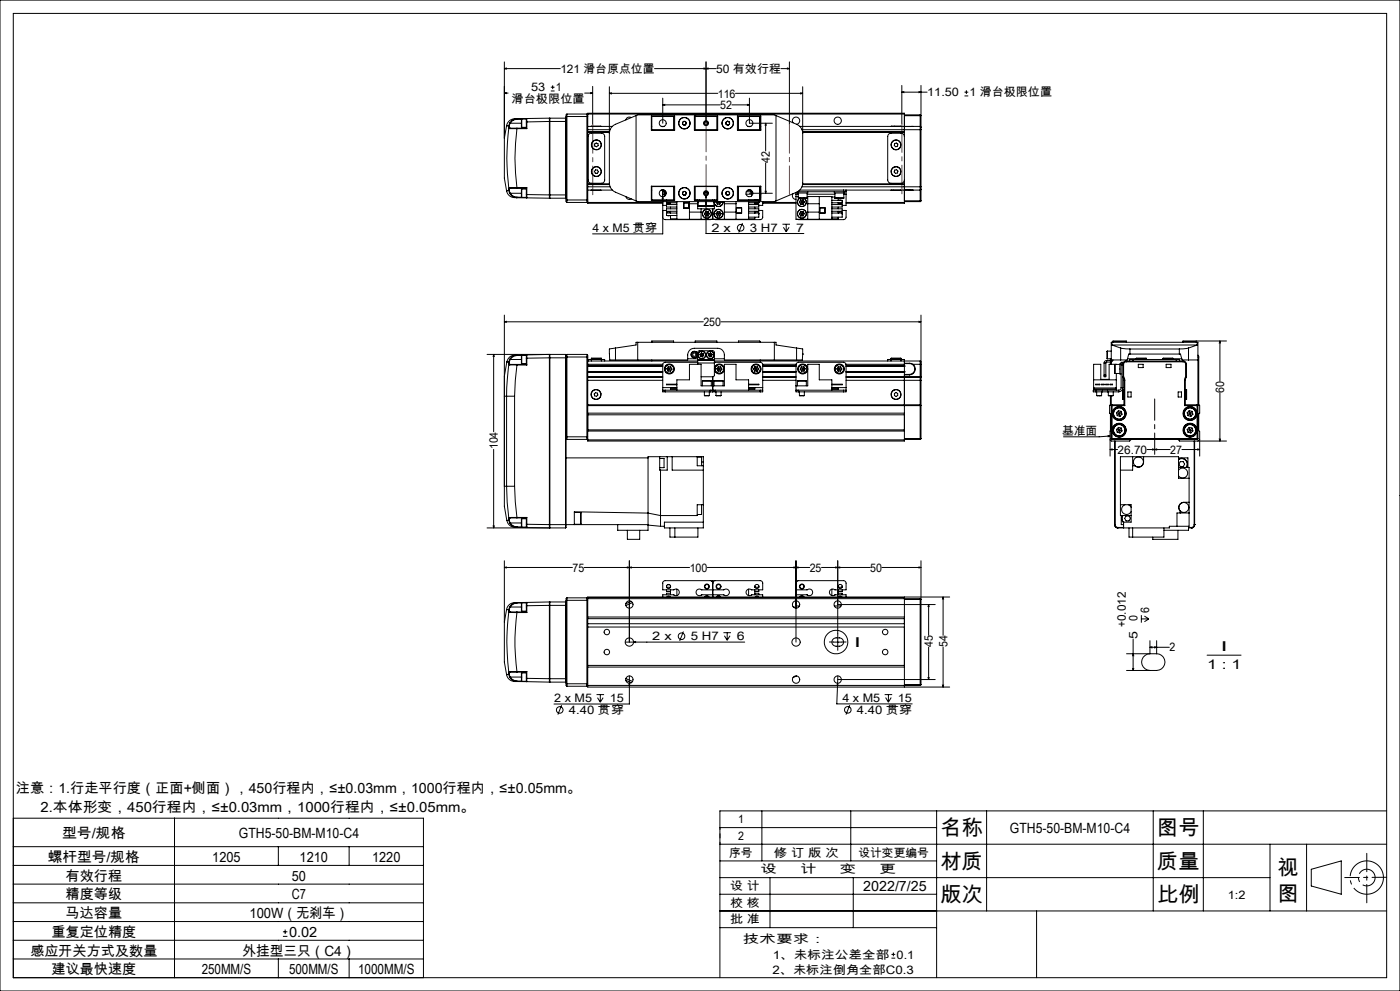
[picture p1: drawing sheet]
<svg xmlns="http://www.w3.org/2000/svg" width="420mm" height="297mm" viewBox="0 0 420 297" stroke-linecap="round" stroke-linejoin="round" font-family="sans-serif">
<g fill="none" stroke="#000" stroke-width=".3">
<path d="M0 0h420v297h-420zM4 4h412v289h-412zM151.3 18.6v22.8M211.8 18.6v18.3M236.8 18.6v18.8M151.3 20.6l.6-.2v.3zM151.3 27.9l.6-.1v.2zM151.3 20.6h16.8M151.3 27.9h1.1M152 37.7h.1M152 37.7l.6 .1M152 37.7l-.7 3.7"/>
<path d="M152.6 38.3a69.6 69.6 0 0 0 0 18.2M152.6 38.3l.3 .3M152.6 37.8v.5M152.8 37.7v.5M152.8 37.7l-.2 .1M152.8 38.2l.3 .2M152.8 38.2l-.2 .1M152.9 38.6h2.2M152.9 36.9l-.3 .9M152.9 36.9h.2M153.1 38.4h2M153.1 38.4l-.2 .2"/>
<path d="M153.1 36.9l-.3 .8M153.1 36.9h3.3M155.1 35.6a2.65 2.65 0 0 0-3.1 2.1M155.1 38.6a65.7 65.7 0 0 0 0 17.7M155.1 38.4v.2M155.1 35.6a2.54 2.54 0 0 0-2.2 1.3M155.1 35.6v.1M155.1 35.7l-1.5 .6-.5 .6M155.1 38.6h2.9M155.1 38.4h2.8M155.1 35.7h1.3M156.5 35.7v2.5"/>
<path d="M156.5 35.7h1.4M156.5 38.2h1.4M157.9 36.5h.1M157.9 35.7v.8M157.9 38.4l.1 .2M157.9 36.5v1.9M158 35.5v1M158 35.5l6.8-.1v1M158 35.5l-.1 .2M158 36.5v2.1M158 35.5l-2.9 .1M164.8 36.4v22"/>
<path d="M164.8 36.4l-6.8 .1M164.8 36.4h5M165 35.4v24M165 35.4l-.2 .2M165 35.4h4.7M165.2 27.3h1.2M165.2 26.1h1.2M165.8 25.6v1.1M169.7 35.4v24M169.7 35.4l.1 .2M169.8 34.9v1.5M169.8 36.4v22"/>
<path d="M169.8 34.9h6.5M170.1 34.2l-.3 .2v.5M170.1 34.2v26.5M170.1 34.2h6M175.4 27.9h2.4M176.1 34.2v26.5M176.1 34.2l.2 .2M176.3 34.2v-.3h95v.3M176.3 34.4v.5M176.3 34.2v.2M176.3 34.9v25M176.3 37.9h7.4"/>
<path d="M176.3 38.9h6.7M176.3 39.6h6.5M176.3 39.7h6.5M176.3 34.2h95M176.3 39.5h6.5M177.2 27.8l.6 .1-.6 .1zM177.3 37.9h3M177.8 25.9v11.5M182.8 28l.6-.2v.3zM182.8 26v28.8a3 3 0 0 0 1.8 2.8l6.2 2.6M182.8 28h32.5M189.4 35.2l-.4-.1a1.04 1.04 0 0 0-1.3 .8"/>
<path d="M190.8 34.6l-6.7 2.9a2.94 2.94 0 0 0-1.3 2.5M190.8 34.6v25.6M190.8 34.6l.5-.2h41l.5 .2M195.4 34.8h7v4.2h-7zM195.4 37.9h.1M195.4 38.9h.1M195.5 38.9h6.9M196.4 20.6h18.4M198.4 37.9h.8M198.8 31.4l.6-.1v.3zM198.8 29.4v7.5M198.8 31.4h17.2"/>
<path d="M202.1 34.9v4M202.4 34.9h-6.9v4.1M204.8 36.9l.2 .5M205 37.4h.6M205 36.4l-.2 .5M205 36.4h.6M205.6 36.4l.3 .5M205.9 36.9l-.3 .5M208.3 34.8h7v4.2h-7zM208.3 34.9h7M208.3 38.9h7M208.6 34.9v4"/>
<path d="M208.7 34.8l.1 .1M211.2 20.4l.6 .2-.6 .1zM211.8 20.6l.6-.2v.3zM215.1 34.9v4M217.8 36.7l.1 .6M217.9 37.3l.5 .2M218.2 36.3l.6 .2M218.2 36.3l-.4 .4M218.8 36.5l.1 .6M218.9 37.1l-.5 .4M219.6 31.4h5.2M220.6 28h20.2"/>
<path d="M221.2 34.9h6.9v4.1M221.2 34.8h7v4.2h-7zM221.2 38.9h6.9M221.5 34.9v4M224.2 31.3l.6 .1-.6 .2zM224.4 37.9h.8M224.8 29.4v7.5h6.9M227.9 34.9v4M228.1 37.9h.1M228.1 38.9h.1M229.7 36.9l.2 .6h-.3zM229.7 36.9v8.4"/>
<path d="M232.8 34.6l6.2 2.6a2.94 2.94 0 0 1 1.8 2.8M232.8 34.6v25.6M234.3 20.6h2.5M236.2 20.4l.6 .2-.6 .1zM237.9 36.8a1.09 1.09 0 0 1 .4-1.6 1.09 1.09 0 0 1 1.6 .6 1.09 1.09 0 0 1-.9 1.4M239.9 37.9h32.9M240.2 27.8l.6 .2-.6 .1zM240.6 38.9h35.4M240.8 39.6h30.5M240.8 39.5h30.5M240.8 26v28.8a3 3 0 0 1-1.8 2.8l-6.2 2.6M240.8 39.7h30.5"/>
<path d="M267.3 37.9h3M270.5 27.6l.6-.1v.3zM270.5 27.6h7.6M270.5 25.6v11.5M271.3 34.2v4.7M271.3 38.9v17.1M271.3 34.4h4.7M271.3 34.7h4.7M272.8 37.9h-1.5v1M272.8 37.9h1.1M272.8 37.9h.1M273.9 37.9h-1.1"/>
<path d="M273.9 37.9h2.1M275.7 27.5l.6 .1-.6 .2zM276 37.9v1M276 37.9l.3 .2M276 38.9h.3M276 34.4l.3 .2-.3 .1M276 34.4v.3M276 34.7v3.2M276 38.9v17.1M276.3 38.1v.8M276.3 38.9v17.1M276.3 25.6v12.5"/>
<path d="M289.3 28.7h1.2M289.3 27.6h1.2M289.9 27.1v1.1M151.3 41.4v12l.7 3.8M152 57.2a2.65 2.65 0 0 0 3.1 2.1M152 57.2h.1M152.6 56.5l.2 .2M152.6 56.5v.5M152.6 57l.2 .1M152.6 57l.3 1M152.6 57l-.6 .2M152.8 57.1l.3 .8"/>
<path d="M152.8 56.7v.4M152.9 56.3l-.3 .2M152.9 56.3l.2 .1M152.9 58a2.56 2.56 0 0 0 2.2 1.3M153.1 56.4h2M153.1 56.4l-.3 .3M153.1 57.9l-.2 .1M153.1 57.9l.5 .7 1.5 .5M153.1 57.9h3.3M155.1 56.3h-2.2M155.1 56.3v.1M155.1 59.1v.2"/>
<path d="M155.1 56.3h2.9M155.1 56.4h2.8M155.1 59.3h2.9M155.1 59.1h1.3M156.5 56.7v2.5M156.5 56.7h1.4M156.5 59.2h1.4M157.9 58.3h.1M157.9 58.3v.9M157.9 59.2l.1 .1M157.9 59.2h.1M157.9 56.4v1.9"/>
<path d="M158 58.3v1M158 56.3l-.1 .1M158 56.3v2M158 58.3l6.8 .1M164.8 58.4v1l-6.8-.1M164.8 58.4h5M164.8 59.3l.2 .1M165 59.4h4.7M169.8 58.4v1.5M169.8 59.9v.5l.3 .3M169.8 59.3l-.1 .1M169.8 59.9h6.5"/>
<path d="M176.3 59.9v.5M176.3 57h7.4M176.3 56h6.7M176.3 55.2h6.5M176.3 55.3h6.5M176.7 40.2l.5-.3h3.2a.96 .96 0 0 1 1 1v13a.96 .96 0 0 1-1 1h-3a.96 .96 0 0 1-1-1v-13.2zM177.3 57h3M178.4 43.2l.5-.3 .5 .2 .1 .5-.5 .4-.6-.2zM178.7 50.9l.5 .1 .3 .5-.4 .5-.5-.1-.3-.5zM187.7 58.9a1.1 1.1 0 0 0 1.7 .7M195.4 55.8h7v4.2h-7zM195.4 57h.1"/>
<path d="M195.4 56h.1M195.5 55.8v4.1h6.9M195.5 55.9h6.9M198.4 57h.8M198.8 59l.2 .6h-.4zM198.8 56.9v13.2h-21M199.3 57.5v.4h.5M199.5 57.9v.8M199.6 57.5h-.8v.7h.7M199.6 57.2v.3M199.6 57.5h.2M200 59.9v.1"/>
<path d="M202.1 55.9v4M204.8 58l.2 .4M205 57.4l-.2 .6M205 58.4h.6M205.6 57.4l.3 .5M205.6 57.4h-.6M205.9 57.9l-.3 .5M208.3 55.8h7v4.2h-7zM208.3 59.9h7M208.3 55.9h7M208.6 55.9v4M208.8 59.9l-.1 .1"/>
<path d="M209.3 59.9v.1M209.8 59.9v.1M211.3 57.9h1M211.6 57.5h.4M211.8 58.7l.1 .6h-.2zM211.8 57.2v12.8h29.4M213.8 59.9v.1M214.3 59.9h.1M215.1 55.9v4M217.7 58.1l.5 .4M217.9 57.5l-.2 .6M218.5 57.4l.4 .4"/>
<path d="M218.5 57.4l-.6 .1M218.7 58.3l-.5 .2M218.9 57.8l-.2 .5M221.2 55.8h7v4.2h-7zM221.2 55.9h6.9M221.5 55.9v4M223.8 58.2h1.7M223.9 57.5h1.9M224.4 57h.8M224.5 58.9h.1M224.6 59.9v.1M224.8 57.9h6.9"/>
<path d="M225.3 57.5v.4h.5M225.5 57.9v.8M226.4 59.9v.1M227.9 55.9v4M228.1 59.4h.1M228.1 57.5h.1M228.1 57h.1M228.1 59.3h.1M228.1 55.8v4.1h-6.9M228.1 57.9h.1M228.1 56h.1M228.2 59.3l-.1 .1"/>
<path d="M228.2 57.9v1.4M228.2 58.2h.1M229.6 57.3h.3l-.2 .6zM229.7 48.8v9.1M237.9 58.1l-.1 .1a1.07 1.07 0 0 0 1 1.6M238.8 57.7v.5M238.8 58.2v7.5h10.8v-6.8h-7.5M238.8 58.9h.7M238.8 58.2h.7M239.3 57.5h.3M239.3 57.5v.4h3v-.4M239.5 59.3h2.6"/>
<path d="M239.5 57.9v1.4M239.6 57.3v.2M239.6 57.5h13.4M239.9 57h13.1M240 59.4l-.6 .4-.2 .8M240.1 59.4l-.6 .5-.2 .7M240.2 59.9l-.4 .7M240.2 59.9l.7 1.3M240.6 56h35.4M240.8 55.2h30.5M240.8 55.3h30.5M240.9 59.9h-.7"/>
<path d="M240.9 59.9l.4 .7M240.9 59.9l-.7 1.3M241.1 59.4a1.3 1.3 0 0 1 .2 2.3 1.3 1.3 0 0 1-2-1.1M241.2 59.4a1.35 1.35 0 0 1 .1 2.3 1.35 1.35 0 0 1-2.1-1.1M242.1 57.9v1.4M242.1 58.2h8.4M242.3 58.9v6.8M245.8 58.9v6.8M249.6 59.1h.9M250.3 57.5v.4h3v-.4M250.5 59.3v.1M250.5 59.3h2.7"/>
<path d="M250.5 57.9v1.4M250.5 59.4h.1M251.5 59.4v.6M253 57.5h.8M253 57h.8M253 57v.5M253.2 59.3l-2.7 .1M253.2 57.9v1.4M253.2 58.2h.6M253.8 57h19M253.8 57.5v.7M253.8 57v.5"/>
<path d="M253.8 58.2v3.4h-1.1M267.3 57h3M268.4 43.1l.5-.2 .4 .3v.6l-.6 .2-.4-.4zM268.4 51l.6-.1 .4 .4-.2 .6-.6 .1-.3-.5zM271.3 56v.9h1.5M271.3 40.9a1.02 1.02 0 0 0-1-1h-3a.96 .96 0 0 0-1 1v13a.96 .96 0 0 0 1 1h3a1.02 1.02 0 0 0 1-1M271.3 56v4.7M272.8 56.9l1.1 .1M272.8 57h1.1M272.8 56.9v.1M273.9 57h2.1M276 56h.3"/>
<path d="M276 56v1M276 57v3.2M276.3 56v.7M276.3 56.7l-.3 .3M276.3 56.7v3.5M170.1 60.7h6M176.3 60.7v.2h22.5M176.3 60.4v.3M176.3 60.7h22.5M176.3 60.4l-.2 .3M190.8 60.2l.5 .2h41l.5-.2M198.8 65.1l.2 .5 .6 .2 13.8-.1"/>
<path d="M198.8 61.6h1.2M198.8 63.1h1.2M200 60.7h.1M200 60.4v.4h3.1M200 60.8a.61 .61 0 0 0 .6 .4 .61 .61 0 0 0 .6-.4v.5M200.1 60.9h1M200.2 64.6h.7M201.2 63.3v.5a.63 .63 0 0 0-.6-.3 .63 .63 0 0 0-.6 .3M201.2 62.1v.5M201.2 64.6v1h1.9M203.1 60.4v5.3h21.5v-5.3M203.1 61.3h-3.1v.8h3.1"/>
<path d="M203.1 62.6h-3.1v.7h3.1M203.1 63.8h-3.1v.8h3.1M205.1 60.8h1.6v1.6h-1.6zM205.2 60.8h1.5v1.5h-1.5zM206.8 60.4v5.3M206.8 61.1h2.5M206.8 63.6h3.5M209.3 60.4v.3M209.3 61.8v.8h5v-.8M209.3 60.7v1.1M209.3 61.8h5M209.3 60.7h.1"/>
<path d="M209.4 61.6h2.3M209.4 60.4v1.2M210.3 62.6v3.1M211.3 64.1l.4 .6M211.3 64.1h1.5M211.7 60.4v1.2M211.7 63.4h.7M211.7 63.4l-.4 .7M211.7 64.7h.7M211.7 63.4l.4 .7M211.7 60.7h.2M211.9 61.6h.1"/>
<path d="M211.9 61.6h2.3M211.9 60.4v1.2M211.9 61.7h2.3M212.1 64.1l-.4 .6M212.1 64.1l.3 .6M212.4 63.4l.4 .7M212.4 63.4l-.3 .7M212.8 64.1l-.4 .6M213.8 62.6v3.1M214.2 61.7h.1M214.2 60.4v1.2M214.2 60.7h.1"/>
<path d="M214.3 60.4v.3M214.3 60.7v1.1M214.8 64.1h1.5M214.8 60.6h1.5M214.8 60.6l.4 .6M214.8 64.1l.4 .6M214.9 60.4l-.1 .2M215.1 60h.2M215.2 63.4h.7M215.2 64.7h.7M215.2 61.2h.7M215.2 63.4l-.4 .7"/>
<path d="M215.2 63.4l.3 .7M215.5 60.4v.2M215.5 60.6l-.3 .6M215.5 60.6l.4 .6M215.5 64.1l-.3 .6M215.5 64.1l.4 .6M215.7 60.4l-.2 .2M215.9 63.4l.4 .7M215.9 63.4l-.4 .7M216.2 60.4l.1 .2M216.3 60.6l-.4 .6M216.3 64.1l-.4 .6"/>
<path d="M216.9 60.4a1.3 1.3 0 0 1-1.1 1.5 1.3 1.3 0 0 1-1.5-1M216.9 60.4a1.34 1.34 0 0 1-1 1.5 1.34 1.34 0 0 1-1.6-.8M217.3 60.4v5.3M217.3 61.1h3.5M217.3 63.6h3.5M220.8 60.4v5.3M220.9 62.3h1.6v1.6h-1.6zM220.9 62.3h1.6v1.5h-1.6zM222.7 66.8l-1.1 2.9M224.6 61.3h3v.8h-3M224.6 62.6h3v.7h-3M224.6 60.8h3"/>
<path d="M224.6 63.8h3M226.4 60.8v.5M226.4 62.1v.5M226.4 63.3v.5M226.4 65.1v.5h-1.8M226.5 60.8a.61 .61 0 0 0 .6 .4 .61 .61 0 0 0 .5-.4M226.5 63.8a.63 .63 0 0 1 .6-.3 .63 .63 0 0 1 .5 .3M226.6 60.9h1M226.7 60h.7M227.6 60h.1M227.6 63.9v.3M227.6 63.1h1.2v2.1l-.2 .4-.5 .2-13.9-.1"/>
<path d="M227.6 60.4v.4M227.6 63.8v1.3h-3M227.6 60.7h.1M227.7 60.4l-.1 .3M228.8 60.4v1.2h-1.2M228.8 60.9h10M228.8 60.7h10M234.7 67.2h2.3M235 68.1l.9 1.4M235.9 67.2v2.3M236.7 68.1l-.8 1.4M239.8 60.6l.4 .6"/>
<path d="M239.8 60.6h1.5M239.8 64.1l.4 .6M240.2 63.4l-.4 .7M240.2 63.4l.7 1.3M240.9 63.4h-.7M240.9 63.4l.4 .6M240.9 63.4l-.7 1.3M240.9 61.2h-.7M240.9 64.7h-.7M241.3 60.6l-.4 .6M241.3 64l-.4 .7M241.3 64l-1.5 .1"/>
<path d="M242.3 61.1h3.5M242.3 63.6h3.5M245.9 62.3h1.6v1.6h-1.6zM246 62.3h1.5M246 63.8h1.5M249.6 60h3.1v.8M249.6 61.3h3.1v.8h-3.1M249.6 62.6h3.1v.7h-3.1M249.6 60.8h3.1M249.6 63.8h3.1M251.5 63.3v.5a.66 .66 0 0 1 .6-.3 .66 .66 0 0 1 .6 .3M251.5 62.1v.5"/>
<path d="M251.5 65.1v.5h-1.9M251.5 60.9h1.1M251.7 60h.7M252.7 60.8a.64 .64 0 0 1-.6 .4 .64 .64 0 0 1-.6-.4v.5M252.7 60.4v.3M252.7 63.9v.3M252.7 63.1h1.1v2.3l-.8 .4-13.8-.1M252.7 63.8v1.3h-3.1M252.7 60.7h.1M253.8 60.7h17.5M271.3 60.7v.2h-17.5M271.3 60.4h4.7"/>
<path d="M271.3 60.2h4.7M276 60.2h.3M276 60.2v.2M276.3 60.2l-.3 .2M151.3 96.4l.6-.1v.3zM151.3 94.4v51.3M151.3 96.4h59.7M216.3 96.4h60M275.7 96.3l.6 .1-.6 .2zM276.3 94.4v18.5M148.1 106.2l.2 .6h-.3zM148.1 106.2v23.2"/>
<path d="M152 118.7h2.4M152 118.7v27M152 108.5l-.7 4.2v6h.7M152 108.5l.6 .1M152.6 109.1l-.6 9.6M152.6 109.1l.3 .3M152.6 108.6v.5M152.8 109l-.2 .1M152.8 109l.3 .2M152.8 108.5v.5M152.8 108.5l-.2 .1M152.9 109.4h2.2"/>
<path d="M152.9 107.7l-.3 .9M152.9 107.7h.2M153.1 109.2h2M153.1 109.2l-.2 .2M153.1 107.7l-.3 .8M153.1 107.7h3.3M154.4 118.7v27M155.1 106.4a2.63 2.63 0 0 0-3.1 2.1M155.1 109.4l-.7 9.3M155.1 109.2v.2M155.1 106.4l-1.3 .3-.9 1M155.1 106.4v.1"/>
<path d="M155.1 106.5l-.8 .2-1.2 1M155.1 106.5h1.3M155.1 109.4h2.9M155.1 109.2h2.8M156.5 106.5v2.5M156.5 106.5h1.4M156.5 109h1.4M157.9 107.3h.1M157.9 109.2l.1 .2M157.9 106.5v.8M157.9 107.3v1.9M157.9 106.5h.1"/>
<path d="M158 106.4v.9M158 106.4l6.8-.2v1M158 106.4l-.1 .1M158 107.3v2.1M158 106.4h-2.9M164.8 106.4l.2-.2v52l-.2-.1M164.8 107.2l-6.8 .1M164.8 107.2v50M164.8 107.2h5M169.7 106.2v52M169.7 106.2l.1 .3M169.7 106.2h-23.6"/>
<path d="M169.8 106.5v.5M169.8 107v23.9M169.8 107h6.5M170.1 106.2v25.5M170.1 106.2h6M170.1 106.2l-.3 .3M176.1 106.2v25.5M176.1 106.2l.2 .3v.5M176.3 109.2h22.5M176.3 108.2h33M176.3 112.9h22.5M176.3 113.1h22.5"/>
<path d="M176.3 114h22.5M176.3 107v14.3M176.3 109.7h22.5M176.3 111.4h22.5M176.3 109.8h22.5M176.3 111.3h22.5M176.3 109.6h22.5M176.3 111.5h22.5M177.4 107.4h3M177.4 107.7h.1M177.4 107.7h-1v.5M177.4 107.7h3"/>
<path d="M177.4 107.4v.8M178.3 118.1l.4-.4 .5 .1 .2 .6-.4 .4-.6-.2zM180.3 107.7h.1M180.4 107.7h1v.5M180.4 107.4v.8M184.6 107.9h21.7a3.3 3.3 0 0 1 .6-3l.6-.4 .8-.1h7a1.99 1.99 0 0 1 2 2v1.5h21.7M184.6 104.3l-1.8 .3 .1 3.3h1.7M184.6 104.3l6.2-.9v-.8h42v.8l6.2 .9M184.6 104.3v3.6M191.3 102.6v5.3M195.5 102.6v-.4h6.6v.4M195.5 107.9v.3"/>
<path d="M198.8 116.9h.8M198.8 116.9v.5h.8M198.8 116.2v.7M198.8 116.2h4.3M199.6 116.9h13.5M199.6 117.4h13.5M199.6 116.9v.5M200.1 110.5l.3 .7M200.1 110.5l.7 .1M200.4 111.2l.8 .1M200.5 109.9l.7 .1M200.5 109.9l-.4 .6"/>
<path d="M200.5 109.9l.3 .7M200.8 110.6l-.4 .6M200.8 110.6l.4 .7M200.8 110.6h.8M201.2 110l.4 .6M201.2 110l-.4 .6M201.6 110.6l-.4 .7M203.1 116.9v-3.1h3.7v-4.6h3.5v6.4h7v-6.4h3.5v4.6h3.8v3.1M203.1 116.3h-1.9v.3h1.9M203.1 115.1h-3.1v.2h3.1M206.3 107.5h3M208.6 102.6v-.4h6.5v.4"/>
<path d="M209.3 108v.8M209.3 107.8v.2M209.3 107.8v-2.2l.4-.5 4.3 .1 .3 .3v2.3M209.3 108.6h-9.9l-.4 .2-.2 .4v7M209.3 108.8h5M209.3 108.8v.4M209.3 108h5M209.3 107.8h5M210 106.2l.1 .5M210 106.2l.6 .2M210.1 106.7l.6 .3M210.3 112.9h3.5"/>
<path d="M210.5 105.8l-.5 .4M210.5 105.8l.5 .2M210.5 105.8l.1 .6M210.6 106.4l-.5 .3M210.6 106.4l.1 .6M210.6 106.4l.5 .2M210.7 114.2h2.7M210.7 114.2v1.4M211 106l.1 .6M211 106l-.4 .4M211.1 106.6l-.4 .4M211.3 118.5h1.5"/>
<path d="M211.3 117.4v1.1M212.5 106.6l.5 .4M212.6 106l-.1 .6M212.6 106l.5 .4M212.8 117.4v1.1M213.1 116.9h1.5M213.1 117.4h.7M213.1 106.4l.4 .3M213.1 106.4l-.1 .6M213.1 106.4l-.6 .2M213.1 116.9v.5M213.2 105.8l.4 .4"/>
<path d="M213.2 105.8l-.6 .2M213.2 105.8l-.1 .6M213.4 114.2v1.4M213.5 106.7l-.5 .3M213.6 106.2l-.1 .5M213.6 106.2l-.5 .2M213.8 117.4h.8M213.8 112.9v4.5M214.2 114.2h2.7M214.2 114.2v1.4M214.3 108.8v3.7l-.5 .4M214.3 108v.8"/>
<path d="M214.3 107.8v.2M214.3 108.6l14.2 .1 .3 .5v7M214.3 108.2h61.7M214.3 107.5h3M214.6 116.9h13.5M214.6 116.9v.5M214.6 117.4h13.5M214.8 118.5h1.5M214.8 117.4v1.1M215.1 110.5l.3 .7M215.1 110.5l.7 .1M215.4 111.2l.7 .1"/>
<path d="M215.5 109.9l.7 .1M215.5 109.9l-.4 .6M215.5 109.9l.3 .7M215.8 110.6l-.4 .6M215.8 110.6l.3 .7M215.8 110.6h.8M216.2 110l.4 .6M216.2 110l-.4 .6M216.3 117.4v1.1M216.6 110.6l-.5 .7M216.9 114.2v1.4M221.5 102.6v-.4h6.4l.2 .4"/>
<path d="M224.6 116.3h1.8v.3h-1.8M224.6 115.1h3v.2h-3M224.6 116.2h4.2M226.1 110.5l.3 .7M226.1 110.5l.7 .1M226.4 111.2l.8 .1M226.5 109.9l.7 .1M226.5 109.9l-.4 .6M226.5 109.9l.3 .7M226.8 110.6l-.4 .6M226.8 110.6l.4 .7M226.8 110.6h.8"/>
<path d="M227.2 110l.4 .6M227.2 110l-.4 .6M227.6 110.6l-.4 .7M228.1 116.9h.7M228.1 107.9v.3M228.1 116.9v.5M228.8 116.9v.5h-.7M228.8 116.2v.7M228.8 109.2h10M228.8 112.9h10M228.8 113.1h10M228.8 114h10"/>
<path d="M228.8 109.7h10M228.8 111.4h10M228.8 109.8h10M228.8 111.3h10M228.8 109.6h10M228.8 111.5h10M232.3 102.6v5.3M238.8 116.9h.8M238.8 115.6h3.5v-6.4h3.5v4.6h3.8v3.1M239 104.3l1.8 .3v1.5M239 104.3v3.6M239.2 114.2h2.7"/>
<path d="M239.2 114.2h.1M239.2 114.2v1.4M239.6 116.9h13.4M239.6 117.4h13.4M239.6 116.9v.5M239.8 118.5h1.5M239.8 117.4v1.1M240.1 110.6l.4 .7M240.4 110l-.3 .6M240.4 110l.4 .6M240.8 106.1l-.1 1.8h-1.7M240.8 106.1h.1"/>
<path d="M240.8 110.6h-.7M240.8 110.6l-.3 .7M240.8 110.6l.4 .6M241.2 109.9l-.8 .1M241.2 109.9l.3 .6M241.2 109.9l-.4 .7M241.2 111.2l-.7 .1M241.3 117.4v1.1M241.5 110.5l-.3 .7M241.5 110.5l-.7 .1M241.9 114.2v1.4M249.6 116.3h1.9v.3h-1.9"/>
<path d="M249.6 115.1h3.1v.2h-3.1M249.6 116.2h4.2M251.1 110.6l.3 .6M251.1 110.6h.7M251.4 111.2h.8M251.5 109.9h.7M251.5 109.9l-.4 .7M251.5 109.9l.3 .7M251.8 110.6l-.4 .6M251.8 110.6l.4 .6M251.8 110.6h.8M252.2 109.9l.4 .7"/>
<path d="M252.2 109.9l-.4 .7M252.6 110.6l-.4 .6M253 116.9h.8M253 116.9v.5M253.8 109.2h17.5M253.8 116.9v.5h-.8M253.8 116.2v-6.9l-.4-.6-14-.1-.5 .3-.1 .4v8.1h.8M253.8 116.2v.7M253.8 112.9h22.2M253.8 113.1h22.2M253.8 114h22.2M253.8 109.7h17.5"/>
<path d="M253.8 111.4h17.5M253.8 109.8h17.5M253.8 111.3h17.5M253.8 109.6h17.5M253.8 111.5h17.5M267.3 107.4h3M267.3 107.7h.1M267.3 107.7h-1v.5M267.3 107.7h3M267.3 107.4v.8M268.3 117.9l.5-.3 .5 .3v.6l-.5 .3-.5-.3zM270.3 107.7h-.1"/>
<path d="M270.3 107.7h1v.5M270.3 107.4v.8M271.3 108.2v.7h1.5M271.3 112.9v.2M271.3 113.1v19.1h-95v-10.6M271.3 108.2v1M271.3 109.6v.1M271.3 111.4v.1M271.3 109.7h.1M271.3 111.4h.1M271.3 109h1.5M271.3 109.2v.4"/>
<path d="M271.3 109.7v1.7M271.3 111.5v1.4M271.3 112.4h1.5M271.3 112.2h1.5M272.8 108.9l1.1 .3M272.8 109a1.62 1.62 0 0 1 1.6 1.6 1.62 1.62 0 0 1-1.6 1.6M272.8 108.9v.1M272.8 112.2v.2M273.9 109.2a1.77 1.77 0 0 1 .6 2 1.77 1.77 0 0 1-1.7 1.2M273.9 109.2h2.1M276 108.2v1M276 108.2l.3 .1v.9h-.3"/>
<path d="M276 112.9v.2M276 112.9h.3M276 113.1v.9M276 114h.3M276 109.2v3.7M276 114v7.3M276.3 113l-.3 .1M276.3 112.9v.1M276.3 113v1M276.3 114v17.4M328.1 113.8h6.8M328.2 116.3h6.6v.3h-6.6z"/>
<path d="M328.7 115.1h1.3v.2h-1.3zM328.8 116.9h-.8v.5h.8M328.8 116.9h6.8M328.8 117.4h1.9M328.8 116.9v.5M329 118.5h1.5M329 117.4v1.1M330.5 115.1h.7v.2h-.7zM330.5 117.4v1.1M330.7 117.4h1.5M330.7 116.9v.5M331.2 112.4v.5h.6v-.5"/>
<path d="M331.2 108.8h.6M331.2 112.4h.6M331.2 108.8v3.6M331.8 115.1h.7v.2h-.7zM331.8 108.8v3.6M332 108.5l-.2 .3M332 108l-.6 .4-.2 .4M332 108v.5M332.1 105.3l.1 2.2M332.1 105.3h.1M332.2 105.2l-.1 .1M332.2 105.2v2.3"/>
<path d="M332.2 107.5h1.2M332.2 105.2h1.2M332.2 117.4h3.4M332.2 116.9v.5M332.5 118.5h1.5M332.5 117.4v1.1M333 115.1h.8v.2h-.8zM333.1 107.5v1.7M333.1 118.6v2.7M333.4 107.8l-.2 .2h-1.2M333.4 108.5v.7M333.4 118.6v2.7"/>
<path d="M333.6 103.4h25.6M333.6 103.4l2.6 .9M333.6 102.6v.8M333.9 107.9l-.5 .6h-1.4M333.9 102.6v-.4h4v.4M333.9 102.3h4M334 117.4v1.1M334.4 109.3l.1 2.6zM334.5 111.9h1.5M334.9 109.2h.1M334.9 111.9v5M335.6 116.9v.5"/>
<path d="M336 109.2h-3.3v4.5h-2.5v-4.5h-2.1v7.7M336.2 104.3l2.8 .3M336.2 107.9h-2.8v-5.3h26v18.7M336.2 104.3v3.6M336.3 109.1h-.3v3h.3M336.3 116.2l-.2 .5-.5 .2M336.3 116.2h.5M336.3 109.3v6.9M336.3 109.3h.5M336.8 116.2a1.26 1.26 0 0 1-1.2 1.2M336.8 109.2v-.6h-.5v.7M336.8 109.2h.3"/>
<path d="M336.8 109.2v7M336.9 116.7v3M336.9 116.7h.2M336.9 119.7h.2M336.9 113.1l.3 .9M337.1 112.9h-.3l.1 .2M337.1 112.9v.1M337.1 109.2v3.7M337.1 116.7l.1 .1M337.1 113l.3 1M337.1 113l-.2 .1M337.1 116.7v3"/>
<path d="M337.2 119.7h-.1M337.2 114h.2M337.2 114v7.3M337.4 114v7.6M337.9 108.4a.73 .73 0 0 0-.8 .8M337.9 108.2v.2M337.9 108.2a.97 .97 0 0 0-1.1 1M337.9 108.2h17M337.9 108.4h17M338.2 107.5h2.7M338.3 117.5h1v1.5h-1zM339 106.1h-.4l-.5 1.8h-1.9"/>
<path d="M339 106.1h14.8M339 104.6h14.8M339 104.6v1.5M339.9 107.7h-1v.5M339.9 107.7v.5M339.9 107.7h13M340.9 107.7h.1M340.9 107.4h3M340.9 107.7h3M340.9 107.4v.3M341.5 109.2h1.4v1h-1.4zM343.9 107.7h-.1"/>
<path d="M343.9 107.4v.3M348.9 107.7h.1M348.9 107.4h3M348.9 107.4v.3M349 107.7h2.9M349.8 109.2h1.5v1h-1.5zM351.9 107.7h-.1M351.9 107.5h2.6M351.9 107.4v.3M352.9 107.7h1v.5M352.9 107.7v.5M353.4 117.5h1v1.5h-1z"/>
<path d="M353.8 106.1h.4l.4 1.8h2M353.8 104.6v1.5M354.9 102.3h4M354.9 108.4l.7 .4 .1 .4M354.9 108.2v.2M354.9 108.2a1.02 1.02 0 0 1 1.1 1M355.4 114h.2M355.4 114v7.6M355.6 119.7h.1M355.6 114v7.3M355.6 113l-.2 1M355.6 113l.2 .1"/>
<path d="M355.7 116.7l-.1 .1M355.7 112.9l-.1 .1M355.7 112.9h.3M355.7 109.2h.3M355.7 116.7v3M355.7 116.7h.2M355.7 119.7h.2M355.7 109.2v3.7M355.8 113.1l-.2 .9M355.9 116.7v3M356 112.9l-.2 .2M356 109.2v3.7"/>
<path d="M356.6 104.3l-2.8 .3M356.6 107.9h2.8M356.6 104.3v3.6M358.9 102.2v.4M359.2 103.4l-2.6 .9M359.2 102.6v.8M359.4 106.4l.2 .6M359.4 107h.2M359.6 107v14.3M366 102.2l.1 .6h-.3zM366 102.2v12.1M366 117.8v14.4"/>
<path d="M367.9 102.2h-13v.4M148.1 134.7v23.5M169.8 131.4v26.7l-.1 .1M169.8 130.9v.5M169.8 130.9h6.5M169.8 137.2h24.6M169.8 131.4l.3 .3M170.1 131.7h6M176.3 121.3v.3M176.3 121.6h99.7M176.3 121.3h99.7M176.3 123.8h95"/>
<path d="M176.3 124.3h95M176.3 129.2h95M176.3 131.8h95M176.3 128.8h95M176.3 131.4l-.2 .3M197.9 137.4h1.3v2.8h-1.3M197.9 136.9v4h2.3v-4M201.6 136.9v4h9.4M209.2 137h1.3v2.6M209.2 136.9v2.7h1.8M210.5 138.5h.5M211 138.5v1.1"/>
<path d="M211 139.6v18.6h-11.7v-1.7h11.7M211 138.5v-1.6h-16.6v22h-9.1v-1.7M271.3 131.4h4.7M271.3 131.7h4.7M276 121.3l.3 .2-.3 .1M276 131.4h.3M276 131.4v.3M276 121.3v.3M276 121.6v9.8M276.3 131.4l-.3 .3M332.4 130.6l.6 .1-.5 .2zM333 134.7h2.3"/>
<path d="M333 130.7l-3.3 .2h-10.6M333 134.7l.6-.2v.4zM333.1 121.3l-.2 .2v2.3l.5 .5M333.1 121.3h4.1M333.1 124.1v5M333.4 131.4l.2 .3M333.4 131.4h.2M333.4 121.6h.2M333.4 121.6l.2-.3v.3M333.4 128.8l-.4 .4v7.5M333.4 121.6v9.8M333.6 131.4v.3"/>
<path d="M333.6 121.6h3.8M333.6 131.4h25.5M333.6 131.7h25.5M333.6 121.6v9.8M334.4 132.2v25M334.5 132.2v25M334.9 128.7l.3 .8M334.9 128.7l.9 .2M334.9 123.7l.3 .9M334.9 123.7l.9 .2M335.2 129.5l.8 .2M335.2 124.6l.8 .2"/>
<path d="M335.5 128.1l-.6 .6M335.5 128.1l.9 .2M335.5 128.1l.3 .8M335.5 123.1l-.6 .6M335.5 123.1l.9 .2M335.5 123.1l.3 .8M335.8 128.9l-.6 .6M335.8 128.9l.2 .8M335.8 128.9l.8 .2M335.8 123.9l.2 .9M335.8 123.9l.8 .2M336.4 128.3l.2 .8"/>
<path d="M336.4 128.3l-.6 .6M336.4 123.3l.2 .8M336.4 123.3l-1.2 1.3M336.6 129.1l-.6 .6M336.6 124.1l-.6 .7M337.2 121.3l.2 .3M339.4 131.7l-.5 .5h-5.5l-.4-.4M339.8 136.9v4h-3.7M343.1 138.5a1.54 1.54 0 0 1-1 1.4 1.54 1.54 0 0 1-1.6-.3h-.7M343.1 136.9v1.6M344.1 134.7h6.9M345.8 134.5l.6 .2-.6 .2z"/>
<path d="M346.4 134.7l.6-.2v.4zM353.4 131.7l.5 .5h14M353.6 137.7a1.74 1.74 0 0 1 2.2 .2 1.74 1.74 0 0 1 .2 2.2M353.6 137.8a1.66 1.66 0 0 1 2.1 .1 1.66 1.66 0 0 1 .1 2.2M353.6 137.2h2.8v2.9M354.1 138.4h.9l.4 .7-.4 .7h-.9l-.4-.7zM354.6 134.7h5.3M355.4 121.6h3.7M355.6 121.3l-.2 .3M355.6 121.3h4M356.2 123.7l.2 .9M356.2 123.7l1.7 .4"/>
<path d="M356.2 128.7l.2 .8M356.2 128.7l1.7 .4M356.4 124.6l.9 .2M356.4 129.5l.9 .2M356.8 123.1l.8 .2M356.8 123.1l-.6 .6M356.8 123.1l.5 1.7M356.8 128.1l-.6 .6M356.8 128.1l.8 .2M356.8 128.1l.2 .8M357 128.9l.3 .8M357 128.9l-.6 .6"/>
<path d="M357.6 123.3l.3 .8M357.6 123.3l-1.2 1.3M357.6 128.3l.3 .8M357.6 128.3l-.6 .6M357.9 124.1l-.6 .7M357.9 129.1l-.6 .6M358.2 132.2v25M358.4 132.2v25M359.1 131.4v.3M359.1 131.4h.3M359.1 121.6h.3M359.1 121.6v-.3l.3 .3"/>
<path d="M359.1 121.6v9.8M359.3 134.5l.6 .2-.6 .2zM359.4 131.4l-.3 .3M359.4 128.8l.5 .5v7.4M359.4 121.6v9.8M359.6 121.3l.3 .3v2.2l-.5 .5M359.6 124.1v5M359.9 131.7l-.5 .5M365.8 131.6h.3l-.1 .6zM148 157.6h.3l-.2 .6zM151.3 145.7v6l.7 4.3M151.3 145.7h.7"/>
<path d="M152 145.7l.2 4.9 .4 4.8M152 145.7h2.4M152 156a2.71 2.71 0 0 0 3.1 2.1M152.6 155.4l.2 .1M152.6 155.4v.5M152.6 155.9l.2 .1M152.6 155.9l.3 .9M152.6 155.9l-.6 .1M152.8 155.5v.5M152.8 156l.3 .7M152.9 155.1l-.3 .3M152.9 155.1l.2 .1"/>
<path d="M152.9 156.8a2.75 2.75 0 0 0 2.2 1.3M153.1 155.2h2M153.1 155.2l-.3 .3M153.1 156.7l-.2 .1M153.1 156.7l.5 .7 1.5 .5M153.1 156.7h3.3M154.4 145.7l.7 9.4M155.1 155.1h-2.2M155.1 155.1v.1M155.1 157.9v.2M155.1 155.1h2.9M155.1 155.2h2.8"/>
<path d="M155.1 158.1h2.9M155.1 157.9h1.3M156.5 155.5v2.5M156.5 155.5h1.4M156.5 158h1.4M157.9 157.1h.1M157.9 157.1v.9M157.9 158l.1 .1M157.9 158h.1M157.9 155.2v1.9M158 157.1v1M158 155.1l-.1 .1"/>
<path d="M158 155.1v2M158 157.1l6.8 .1M164.8 157.2v1l-6.8-.1M164.8 157.2h29.6M169.7 158.2h-23.6M172.3 157.1h1.9M172.3 153.6h1.9M174.2 153.6v3.5M188.2 158.9v2.7h3.7v-2.7M194.4 157.4l3.8 .3M198.2 140.9v16.8M198.2 157.7h1.1"/>
<path d="M201 158.2v2.8h8.4v-2.8M202.5 158.2v2.8M210.5 151.3v2.9h-1.3M211 151.3h-1.8v3.2h-11l-3.8-.7-22.1-.4v3.8M334.4 157.2a.96 .96 0 0 0 1 1M334.4 157.2h.1M334.5 157.2a.84 .84 0 0 0 .9 .9M335.4 158.1v.1M335.4 158.1h1.7M336.1 151.3h3.2v5.2h-2.2M336.4 154.5v2.7h.7M336.7 154.5l-.2 .4a1.74 1.74 0 0 0 .6 1.8"/>
<path d="M336.8 154.5l-.1 .2a1.74 1.74 0 0 0 .4 1.8M337.1 156.5v1.7M337.5 151.3a1.51 1.51 0 0 0-.6 2.4 1.51 1.51 0 0 0 2.4-.4M337.8 154.6h.9l.4 .8-.4 .7h-.9l-.4-.7zM338.5 151.3l.8 .7M338.7 158.2v2.8h10.5v-2.8M339.8 158.2v2.8M353.4 158.9v2.7h-7.6v-.6M353.6 140.9a1.5 1.5 0 0 1 2.2-.3 1.5 1.5 0 0 1 0 2.3 1.5 1.5 0 0 1-2.2-.3M353.6 140.1h3.1v17.6h-5.9v.5h-15.4M356.6 158.2h.8M356.6 157.7v1.2h-7.4"/>
<path d="M356.6 158.1h.8M356.7 150.5h-1.6a1.56 1.56 0 0 0-1.4 1 1.56 1.56 0 0 0 .3 1.7v.5M356.7 143.3h-3.1v-6.4h-17.5v17.6h3.2M356.7 153.7h-3.6v4M357.4 158.2h.1M357.4 158.1v.1M358.2 157.2a.84 .84 0 0 1-.8 .9M358.2 157.2h.2M358.4 157.2h.1M358.4 157.2a.96 .96 0 0 1-1 1M151.3 170.1l.6-.2v.3zM151.3 168.1v18.3"/>
<path d="M151.3 170.1h20.4M169.8 179.9v.7M169.8 179.9h6.5M170.1 179.2v26.5M170.1 179.2l-.3 .2v.5M170.1 179.2h6M175.3 170.1h31.6M176.1 179.2v26.5M176.1 179.2l.2 .2h99.7M176.3 179.1h95M188.2 169.9l.6 .2-.6 .1zM188.8 168.1v24.3"/>
<path d="M188.8 170.1l.6-.2v.3zM198.8 178.9v-.6h3.3a1.02 1.02 0 0 0 1.4-.1 1.02 1.02 0 0 0 0-1.4 1.02 1.02 0 0 0-1.4 0h-3.3l.1-2.5 .5-.3h13.8l.4 .2 .2 .6 .1-.5 .5-.3h13.8l.4 .2 .2 .4v2.2h-3.2a1.04 1.04 0 0 0-1.5 0 1.04 1.04 0 0 0 0 1.4 1.04 1.04 0 0 0 1.5 .1h3.2v.6M200 175.6v.4M200 176.8v.5h1.2M200 176h1.2M200.1 178.9l.5-.3 .5 .3M200.2 175.3h.7M201.2 175.6v.4M201.2 176.8v1.5M201.2 177.8h-1.2v.5M203.1 176.6v1.9M209.1 176.8a1.02 1.02 0 0 1 1.4 0h6.6a1.04 1.04 0 0 1 1.4 0 1.04 1.04 0 0 1 0 1.4 1.04 1.04 0 0 1-1.4 .1h-6.6a1.02 1.02 0 0 1-1.4-.1 1.02 1.02 0 0 1 0-1.4z"/>
<path d="M211.4 178.9l.7-.4 .6 .4M211.6 178.9l.5-.2 .4 .2M212.2 170.1h30.7M213.4 174.1h.8M213.8 174.1v4.8M214.9 178.9l.6-.4 .7 .4M215.1 178.9l.4-.2 .5 .2M224.6 176.6v1.9M226.4 175.6v.4M226.4 176.8v1.5M226.4 177.8h1.2v.5M226.5 176h1.1"/>
<path d="M226.6 178.9l.4-.3 .6 .3M227.6 175.6v.4M227.6 176.8v.5h-1.2M238.2 169.9l.6 .2-.6 .1zM238.8 176.8h3.3a1.02 1.02 0 0 1 1.4 0 1.02 1.02 0 0 1 0 1.4 1.02 1.02 0 0 1-1.4 .1h-3.3M238.8 174.8l.1-.5 .5-.3h13.8l.5 .3 .1 2.5h-3.2a1.04 1.04 0 0 0-1.5 0 1.04 1.04 0 0 0 0 1.4 1.04 1.04 0 0 0 1.5 .1h3.2v.6M238.8 174.1h.4M238.8 170.1l.6-.2v.3zM238.8 168.1v24.3M239.9 178.9l.7-.4 .6 .4M240.1 178.9l.5-.2 .5 .2M249.6 176.6v1.9"/>
<path d="M250.7 169.9l.6 .2-.6 .1zM251.3 168.1v21.8M251.3 170.1l.6-.2v.3zM251.5 175.6v.4M251.5 176.8v1.5M251.5 177.8h1.2v.5M251.5 176h1.2M251.5 178.9l.6-.3 .5 .3M252.7 175.6v.4M252.7 176.8v.5h-1.2M261.1 170.1h-14.6M264.6 170.1h11.7"/>
<path d="M271.3 178.9v27M271.3 179.7h4.7M275.7 169.9l.6 .2-.6 .1zM276 179.4l.3 .2-.3 .1M276 179.4v.3M276 179.7v25.5M276.3 168.1v37.1M282.9 178.9l.2 .6h-.3zM282.9 178.9v11.5M284.9 178.9h-108.6v27h108.6M151.3 186.4v12l.7 3.8M152 182.7h.1"/>
<path d="M152 182.7l.6 .1M152 182.7l-.7 3.7M152.6 183.3a71.5 71.5 0 0 0 0 18.2M152.6 183.3l.3 .2M152.6 182.8v.5M152.8 182.7v.5M152.8 182.7l-.2 .1M152.8 183.2l-.2 .1M152.8 183.2l.3 .2M152.9 183.5l2.2 .1M152.9 181.9l-.3 .9M152.9 181.9h.2"/>
<path d="M153.1 183.4h2M153.1 183.4l-.2 .1M153.1 181.9l-.3 .8M153.1 181.9h3.3M155.1 180.6h-.3a2.62 2.62 0 0 0-2.8 2.1M155.1 183.6a65.4 65.4 0 0 0 0 17.7M155.1 183.4v.2M155.1 180.6a2.54 2.54 0 0 0-2.2 1.3M155.1 180.6v.1M155.1 180.7l-.8 .2-1.2 1M155.1 183.6h2.9M155.1 183.4h2.8"/>
<path d="M155.1 180.7h1.3M156.4 181.9l.1 1.3M156.4 180.8v1.1M156.5 180.7l-.1 .1M156.5 180.7v2.5M156.5 180.7h1.4M156.5 183.2h1.4M157.9 181.5h.1M157.9 183.4l.1 .2M157.9 180.7v.8M157.9 181.5v1.9M157.9 180.7h.1"/>
<path d="M158 180.5v1M158 180.5l6.8-.1v1M158 180.5l-.1 .2M158 181.5v2.1M158 180.5l-2.9 .1M164.8 181.4v22M164.8 181.4l-6.8 .1M164.8 181.4h5M165 180.4v24M165 180.4h4.7M165 180.4l-.2 .2M169.7 180.4v24"/>
<path d="M169.7 180.4l.1 .2M169.8 180.6v.8M169.8 181.4v22M176.3 187.9h95M176.3 199.9h95M176.3 199.4h95M176.3 184.9h95M176.3 185.4h95M187.6 192.4h35.8M189.4 180.2l-1.7 .7M189.8 180.6l-2.1 .9M190.1 192.4l.6-.1v.3z"/>
<path d="M205 189.3l-1.1 2.8M217 189.6h2.3M217.3 190.5l.9 1.4M218.2 189.6v2.3M219 190.5l-.8 1.4M237.9 181.8l.9 .4M239.8 181.6h-1v.7M250 192.4h2.6M250.1 191.4a1.82 1.82 0 0 1 2.9 1 1.21 1.21 0 0 1-1.2 1.3 1.8 1.8 0 0 1-2.2-.9 1.27 1.27 0 0 1 .5-1.4zM250.3 181.6h2M251.3 181.2h29.3M251.3 191.2v2.5"/>
<path d="M271.3 186.9l-95 .1M278.6 181.2l.1 .6h-.3zM278.6 181.2v9.2M278.6 194v9.7M282.9 194v11.9M339.9 195.9l.2 .6h-.3zM339.9 191.5v9.4M342.4 184.4v2.2M342.4 185.5h2.3M343.3 184.6l1.4 .9M344.7 185.5l-1.4 .8M345 192v3.9a2.5 2.5 0 0 0-2.5 2.5 2.5 2.5 0 0 0 2.5 2.5"/>
<path d="M345 194h5.8M345 194l.6-.2v.4zM346.4 193.8l.6 .2-.6 .2zM347 195.9a2.5 2.5 0 0 1 2.5 2.5 2.5 2.5 0 0 1-2.5 2.5h-9M347 195.9h-9M347 192v3.9M362.1 196.4h10.2M152 202.2a2.83 2.83 0 0 0 3.1 2.1M152 202.2h.1M152.6 201.5l.2 .1M152.6 201.5v.6M152.6 202.1h.2"/>
<path d="M152.6 202.1l.3 .9M152.6 202.1l-.6 .1M152.8 202.1l.3 .8M152.8 201.6v.5M152.9 201.3l-.3 .2M152.9 201.3l.2 .1M152.9 203a2.56 2.56 0 0 0 2.2 1.3M153.1 201.4h2M153.1 201.4l-.3 .2M153.1 202.9l-.2 .1M153.1 202.9l.5 .6 1.5 .6M153.1 202.9h3.3"/>
<path d="M155.1 201.3h-2.2M155.1 201.3v.1M155.1 204.1v.2M155.1 204.1h1.3M155.1 201.3h2.9M155.1 201.4h2.8M155.1 204.3h2.9M156.4 202.9l.1 1.3M156.5 201.7l-.1 1.2M156.5 201.7v2.5M156.5 201.7h1.4M156.5 204.2h1.4"/>
<path d="M157.9 203.3h.1M157.9 204.1l.1 .2M157.9 203.3v.8M157.9 204.1v.1M157.9 201.4v1.9M158 203.3v1M158 201.3l-.1 .1M158 201.3v2M158 203.3l6.8 .1M164.8 203.4v1l-6.8-.1M164.8 203.4h5M164.8 204.3l.2 .1"/>
<path d="M165 204.4h4.7M168.5 211.3l-1.1 2.9M169.8 203.4v.9M169.8 204.9v.5l.3 .3M169.8 204.3v.6M169.8 204.3l-.1 .1M169.8 204.9h6.5M170.1 205.7h6M179 208.2h2.2M179.2 209.1l.9 1.3M180.1 208.2v2.2M180.9 209.1l-.8 1.3"/>
<path d="M187.7 203.9l1.7 .7M187.7 203.4l2.1 .8M188.8 204.8l.1 .6h-.2zM188.8 202.6v8.4h-22.6M239 202.6l-1.1 .5M251.3 204.8l.1 .6-.3-.1zM251.3 204.8l-.3 6.2h22.6M251.3 203.7h29.3M251.4 202.6l-.1 2.2M254.9 211.3l-1.1 2.9M265.4 208.2h2.3M265.7 209.1l.8 1.3"/>
<path d="M266.5 208.2v2.2M267.4 209.1l-.9 1.3M271.3 205.2h4.7M276 205.2h.3M276 205.2v.2M276 205.4h-99.7l-.2 .3M276.3 205.2l-.3 .2M278.4 203.1h.3l-.1 .6zM282.8 205.3h.3l-.2 .6zM339.8 200.3h.3l-.2 .6zM4 245.2h123v47.8M4 253.7h123"/>
<path d="M4 259.4h123M52.4 245.2v47.8M83.5 253.7v5.7M104.7 253.7v5.7M216 253h200M216 248h65M216 258h65M228.6 243v15M255.2 243v15M281 243v50M296 243v30M346 243v30"/>
<path d="M361 243v30M381 253v20M392 253v20M416 243h-200v50M4 265h123M4 270.6h123M4 276.2h123M84.9 279.3h1.3M85.5 278.6v1.3M216 278h65M216 273h200M216 263h165"/>
<path d="M216 268h65M231 263v15M256 263v15M311 273v20M393.4 260.5l9-2.5v10l-9-2.5zM4 281.8h123M4 287.4h123M83.5 287.4v5.6M84.9 280.6h1.3M104.7 287.4v5.6M267.4 287.2h1.2M267.4 286h1.2"/>
<path d="M268 285.5v1.1"/>
<circle cx="198.8" cy="36.9" r="1.04"/>
<circle cx="205.3" cy="36.9" r="1.69"/>
<circle cx="205.3" cy="36.9" r="1.71"/>
<circle cx="211.8" cy="36.9" r=".75"/>
<circle cx="211.8" cy="36.9" r=".5"/>
<circle cx="218.3" cy="36.9" r="1.67"/>
<circle cx="218.3" cy="36.9" r="1.72"/>
<circle cx="224.8" cy="36.9" r="1.04"/>
<circle cx="251.3" cy="36.2" r="1.11"/>
<circle cx="178.9" cy="51.4" r="1.43"/>
<circle cx="178.9" cy="51.4" r="1.49"/>
<circle cx="178.9" cy="43.4" r="1.49"/>
<circle cx="178.9" cy="43.4" r="1.42"/>
<circle cx="198.8" cy="57.9" r="1.05"/>
<circle cx="205.3" cy="57.9" r="1.69"/>
<circle cx="205.3" cy="57.9" r="1.71"/>
<circle cx="211.8" cy="57.9" r=".75"/>
<circle cx="211.8" cy="57.9" r=".5"/>
<circle cx="218.3" cy="57.9" r="1.67"/>
<circle cx="218.3" cy="57.9" r="1.72"/>
<circle cx="224.8" cy="57.9" r="1.05"/>
<circle cx="268.8" cy="51.4" r="1.43"/>
<circle cx="268.8" cy="43.4" r="1.49"/>
<circle cx="268.8" cy="43.4" r="1.42"/>
<circle cx="268.8" cy="51.4" r="1.49"/>
<circle cx="212.1" cy="64.1" r="1.34"/>
<circle cx="212.1" cy="64.1" r="1.31"/>
<circle cx="215.6" cy="64.1" r="1.35"/>
<circle cx="215.6" cy="64.1" r="1.3"/>
<circle cx="222.2" cy="68.3" r=".99"/>
<circle cx="240.5" cy="64.1" r="1.3"/>
<circle cx="240.6" cy="64.1" r="1.36"/>
<circle cx="178.8" cy="118.2" r="1.44"/>
<circle cx="178.8" cy="118.2" r="1.5"/>
<circle cx="200.8" cy="110.6" r="1.35"/>
<circle cx="200.8" cy="110.6" r="1.51"/>
<circle cx="200.8" cy="110.6" r="1.3"/>
<circle cx="208.3" cy="106.3" r=".99"/>
<circle cx="208.3" cy="106.3" r=".5"/>
<circle cx="208.3" cy="106.3" r=".84"/>
<circle cx="210.6" cy="106.4" r="1.16"/>
<circle cx="210.6" cy="106.4" r="1.11"/>
<circle cx="213.1" cy="106.4" r="1.1"/>
<circle cx="213.1" cy="106.4" r="1.15"/>
<circle cx="215.8" cy="110.6" r="1.35"/>
<circle cx="215.8" cy="110.6" r="1.5"/>
<circle cx="215.8" cy="110.6" r="1.3"/>
<circle cx="226.8" cy="110.6" r="1.35"/>
<circle cx="226.8" cy="110.6" r="1.51"/>
<circle cx="226.8" cy="110.6" r="1.3"/>
<circle cx="240.8" cy="110.6" r="1.3"/>
<circle cx="240.8" cy="110.6" r="1.51"/>
<circle cx="240.8" cy="110.6" r="1.36"/>
<circle cx="251.8" cy="110.6" r="1.5"/>
<circle cx="251.8" cy="110.6" r="1.3"/>
<circle cx="268.8" cy="118.2" r="1.42"/>
<circle cx="268.8" cy="118.2" r="1.5"/>
<circle cx="335.7" cy="123.9" r="2"/>
<circle cx="335.8" cy="123.9" r="1.69"/>
<circle cx="335.8" cy="123.9" r="2.1"/>
<circle cx="335.8" cy="128.9" r="2.1"/>
<circle cx="335.8" cy="128.9" r="1.99"/>
<circle cx="335.8" cy="128.9" r="1.7"/>
<circle cx="335.8" cy="123.9" r="1.74"/>
<circle cx="335.8" cy="128.9" r="1.75"/>
<circle cx="341.5" cy="138.5" r="1.51"/>
<circle cx="357" cy="123.9" r="1.7"/>
<circle cx="357" cy="128.9" r="1.71"/>
<circle cx="357" cy="123.9" r="1.75"/>
<circle cx="357" cy="123.9" r="2.01"/>
<circle cx="357" cy="128.9" r="2.11"/>
<circle cx="357" cy="123.9" r="2.11"/>
<circle cx="357" cy="128.9" r="1.76"/>
<circle cx="357" cy="128.9" r="1.99"/>
<circle cx="355.2" cy="152.1" r="1.51"/>
<circle cx="200.6" cy="175.8" r=".62"/>
<circle cx="212.1" cy="175.8" r=".74"/>
<circle cx="212.1" cy="175.8" r=".59"/>
<circle cx="215.6" cy="175.8" r=".59"/>
<circle cx="215.6" cy="175.8" r=".75"/>
<circle cx="227.1" cy="175.8" r=".62"/>
<circle cx="240.6" cy="175.8" r=".74"/>
<circle cx="240.6" cy="175.8" r=".6"/>
<circle cx="252.1" cy="175.8" r=".63"/>
<circle cx="182" cy="189.4" r=".83"/>
<circle cx="182" cy="195.4" r=".83"/>
<circle cx="188.8" cy="181.2" r="1.1"/>
<circle cx="188.8" cy="192.4" r="1.25"/>
<circle cx="204.5" cy="190.7" r=".99"/>
<circle cx="238.8" cy="181.2" r="1.11"/>
<circle cx="238.8" cy="192.4" r="1.24"/>
<circle cx="250.8" cy="192.4" r="3.5"/>
<circle cx="251.3" cy="181.2" r="1.1"/>
<circle cx="265.6" cy="189.4" r=".83"/>
<circle cx="265.6" cy="195.4" r=".83"/>
<circle cx="167.9" cy="212.8" r=".99"/>
<circle cx="188.8" cy="203.7" r="1.09"/>
<circle cx="238.8" cy="203.7" r="1.1"/>
<circle cx="251.3" cy="203.7" r="1.09"/>
<circle cx="254.4" cy="212.7" r=".99"/>
</g>
<path d="M412.4 262.3a2.5 2.5 0 0 0-4.1-1.1 2.5 2.5 0 0 0 1 4.2 2.5 2.5 0 0 0 3.2-2.9l-.1-.2" fill="none" stroke="#000" stroke-width=".3" stroke-dasharray="30.5 1.3 1.3 1.3" stroke-dashoffset="24.5" stroke-linecap="butt"/>
<path d="M414.8 261.5a5 5 0 0 0-8.3-2 5 5 0 0 0 2.2 8.3 5 5 0 0 0 6.2-6l-.1-.3" fill="none" stroke="#000" stroke-width=".3" stroke-dasharray="30.5 1.3 1.3 1.3" stroke-dashoffset="16.7" stroke-linecap="butt"/>
<path d="M346.4 119.6v16.6" fill="none" stroke="#000" stroke-width=".3" stroke-dasharray="30.5 1.3 1.3 1.3" stroke-dashoffset="24.1"/>
<path d="M250.1 192.4h-1.3M251.3 191.2v-1.3M251.3 193.7v1.2M252.6 192.4h1.2" fill="none" stroke="#000" stroke-width=".3" stroke-dasharray="30.5 1.3 1.3 1.3"/>
<path d="M410 255.7v14.9" fill="none" stroke="#000" stroke-width=".3" stroke-dasharray="30.5 1.3 1.3 1.3" stroke-dashoffset="25"/>
<path d="M403.4 263l12.6-.1" fill="none" stroke="#000" stroke-width=".3" stroke-dasharray="30.5 1.3 1.3 1.3" stroke-dashoffset="26.1"/>
<path d="M216 248v5" fill="none" stroke="#000" stroke-width=".3" stroke-dasharray="30.5 1.3 1.3 1.3" stroke-dashoffset="29.9"/>
<path d="M177.8 58.4v-21M211.8 57.9v-21M236.8 58.3v-21M270.6 58.1v-21" fill="none" stroke="#f00" stroke-width=".3" stroke-dasharray="30.5 1.3 1.3 1.3" stroke-dashoffset="21.9"/>
<g fill="#000">
<path d="M332.4 130.6l.6 .1-.5 .2z"/>
<path d="M151.3 20.6l.6-.2v.3zM211.2 20.4l.6 .2-.6 .1zM151.3 27.9l.6-.1v.2zM177.2 27.8l.6 .1-.6 .1z"/>
<path d="M240.2 27.8l.6 .2-.6 .1zM182.8 28l.6-.2v.3z"/>
<path d="M275.7 27.5l.6 .1-.6 .2zM270.5 27.6l.6-.1v.3zM236.2 20.4l.6 .2-.6 .1zM211.8 20.6l.6-.2v.3z"/>
<path d="M151.3 96.4l.6-.1v.3zM275.7 96.3l.6 .1-.6 .2zM198.8 31.4l.6-.1v.3zM224.2 31.3l.6 .1-.6 .2zM198.8 59l-.2 .6h.4zM211.8 58.7l-.1 .6h.2zM346.4 134.7l.6-.2v.4zM359.3 134.5l.6 .2-.6 .2zM190.1 192.4l.6 .2v-.3zM188.8 204.8l-.1 .6h.2zM251.3 204.8l-.2 .5 .3 .1z"/>
<path d="M148.1 106.2l.2 .6h-.3zM148 157.6h.3l-.2 .6zM229.7 36.9l.2 .6h-.3zM229.6 57.3h.3l-.2 .6zM366 102.2l.1 .6h-.3zM365.8 131.6h.3l-.1 .6zM278.6 181.2l.1 .6h-.3zM278.4 203.1h.3l-.1 .6zM282.9 178.9l.2 .6h-.3zM282.8 205.3h.3l-.2 .6zM339.9 195.9l.2 .6h-.3zM339.8 200.3h.3l-.2 .6z"/>
<path d="M345.8 134.5l.6 .2-.6 .2zM333 134.7l.6-.2v.4zM275.7 169.9l.6 .2-.6 .1zM251.3 170.1l.6-.2v.3zM346.4 193.8l.6 .2-.6 .2zM345 194l.6-.2v.4z"/>
<path d="M188.2 169.9l.6 .2-.6 .1zM151.3 170.1l.6-.2v.3z"/>
<path d="M238.8 170.1l.6-.2v.3zM250.7 169.9l.6 .2-.6 .1zM188.8 170.1l.6-.2v.3zM238.2 169.9l.6 .2-.6 .1z"/>
</g>
<g font-size="6.3">
<text x="282.1" y="250.3">名称</text>
<text x="347.1" y="250.3">图号</text>
<text x="282.1" y="260.3">材质</text>
<text x="347.1" y="260.3">质量</text>
<text x="383.3" y="262.1">视</text>
<text x="383.3" y="269.9">图</text>
<text x="282.1" y="270.3">版次</text>
<text x="347.1" y="270.3">比例</text>
</g>
<g font-size="4.2">
<text x="4.8" y="237.6">注意：1.行走平行度（正面+侧面），450行程内，≤±0.03mm，1000行程内，≤±0.05mm。</text>
<text x="12.2" y="243.3">2.本体形变，450行程内，≤±0.03mm，1000行程内，≤±0.05mm。</text>
<text x="18.6" y="251.3">型号/规格</text>
<text x="71.7" y="251.3">GTH5-50-BM-M10-C4</text>
<text x="303" y="249.5">GTH5-50-BM-M10-C4</text>
<text x="14.4" y="258.3">螺杆型号/规格</text>
<text x="19.7" y="263.9">有效行程</text>
<text x="63.7" y="258.3">1205</text>
<text x="87.6" y="263.9">50</text>
<text x="89.9" y="258.3">1210</text>
<text x="111.7" y="258.3">1220</text>
<text x="19.7" y="269.5">精度等级</text>
<text x="87.6" y="269.5">C7</text>
<text x="259" y="267">2022/7/25</text>
<text x="19.7" y="275.2">马达容量</text>
<text x="74.9" y="275.2">100W（无刹车）</text>
<text x="15.5" y="280.8">重复定位精度</text>
<text x="86.7" y="280.8">0.02</text>
<text x="9.1" y="286.4">感应开关方式及数量</text>
<text x="72.7" y="286.4">外挂型三只（C4）</text>
<text x="15.5" y="292">建议最快速度</text>
<text x="60.5" y="292">250MM/S</text>
<text x="86.7" y="292">500MM/S</text>
<text x="107.4" y="292">1000MM/S</text>
</g>
<g font-size="4.1">
<text x="256.3" y="194">I</text>
<text x="366.2" y="195.2">I</text>
<text x="362.1" y="200.4">1 : 1</text>
</g>
<g font-size="3.5">
<text x="168.1" y="21.8">121 滑台原点位置</text>
<text x="214.9" y="21.8">50 有效行程</text>
<text x="159.4" y="27.4">53</text>
<text x="166.8" y="27.4">1</text>
<text x="215.4" y="29.2">116</text>
<text x="278.2" y="28.9">11.50</text>
<text x="290.9" y="28.9">1 滑台极限位置</text>
<text x="153.5" y="30.9">滑台极限位置</text>
<text x="216" y="32.7">52</text>
<text x="231" y="48.8" transform="rotate(-90 231 48.8)">42</text>
<text x="177.8" y="69.6">4 x M5 贯穿</text>
<text x="213.4" y="69.5">2 x</text>
<text x="224.9" y="69.5">3 H7</text>
<text x="238.8" y="69.5">7</text>
<text x="211" y="97.7">250</text>
<text x="367.2" y="117.8" transform="rotate(-90 367.2 117.8)">60</text>
<text x="318.6" y="130.3">基准面</text>
<text x="149.4" y="134.7" transform="rotate(-90 149.4 134.7)">104</text>
<text x="335.3" y="136">26.70</text>
<text x="351.1" y="136">27</text>
<text x="171.7" y="171.3">75</text>
<text x="206.9" y="171.3">100</text>
<text x="242.9" y="171.3">25</text>
<text x="261.1" y="171.3">50</text>
<text x="344.8" y="183.7" transform="rotate(-90 344.8 183.7)">6</text>
<text x="195.7" y="191.9">2 x</text>
<text x="207.2" y="191.9">5 H7</text>
<text x="221.1" y="191.9">6</text>
<text x="337.7" y="188" transform="rotate(-90 337.7 188)">+0.012</text>
<text x="341.2" y="191.5" transform="rotate(-90 341.2 191.5)">5</text>
<text x="341.2" y="186.2" transform="rotate(-90 341.2 186.2)">0</text>
<text x="279.9" y="193.9" transform="rotate(-90 279.9 193.9)">45</text>
<text x="284.2" y="193.9" transform="rotate(-90 284.2 193.9)">54</text>
<text x="350.8" y="195.3">2</text>
<text x="166.3" y="210.5">2 x M5</text>
<text x="170.7" y="214">4.40 贯穿</text>
<text x="182.9" y="210.5">15</text>
<text x="252.7" y="210.5">4 x M5</text>
<text x="257.1" y="214">4.40 贯穿</text>
<text x="269.3" y="210.5">15</text>
<text x="221.4" y="246.8">1</text>
<text x="221.4" y="251.8">2</text>
<text x="218.8" y="256.8">序号</text>
<text x="232.2" y="256.8">修 订 版 次</text>
<text x="257.5" y="256.8">设计变更编号</text>
<text x="228.2" y="261.8">设</text>
<text x="240.1" y="261.8">计</text>
<text x="252" y="261.8">变</text>
<text x="263.9" y="261.8">更</text>
<text x="219.1" y="266.7">设 计</text>
<text x="368.3" y="269.3">1:2</text>
<text x="219.1" y="271.7">校 核</text>
<text x="219.1" y="276.7">批 准</text>
<text x="222.9" y="282.7">技术要求：</text>
<text x="231.8" y="287.3">1、未标注公差全部 0.1</text>
<text x="231.7" y="291.8">2、未标注倒角全部C0.3</text>
</g>
</svg>
